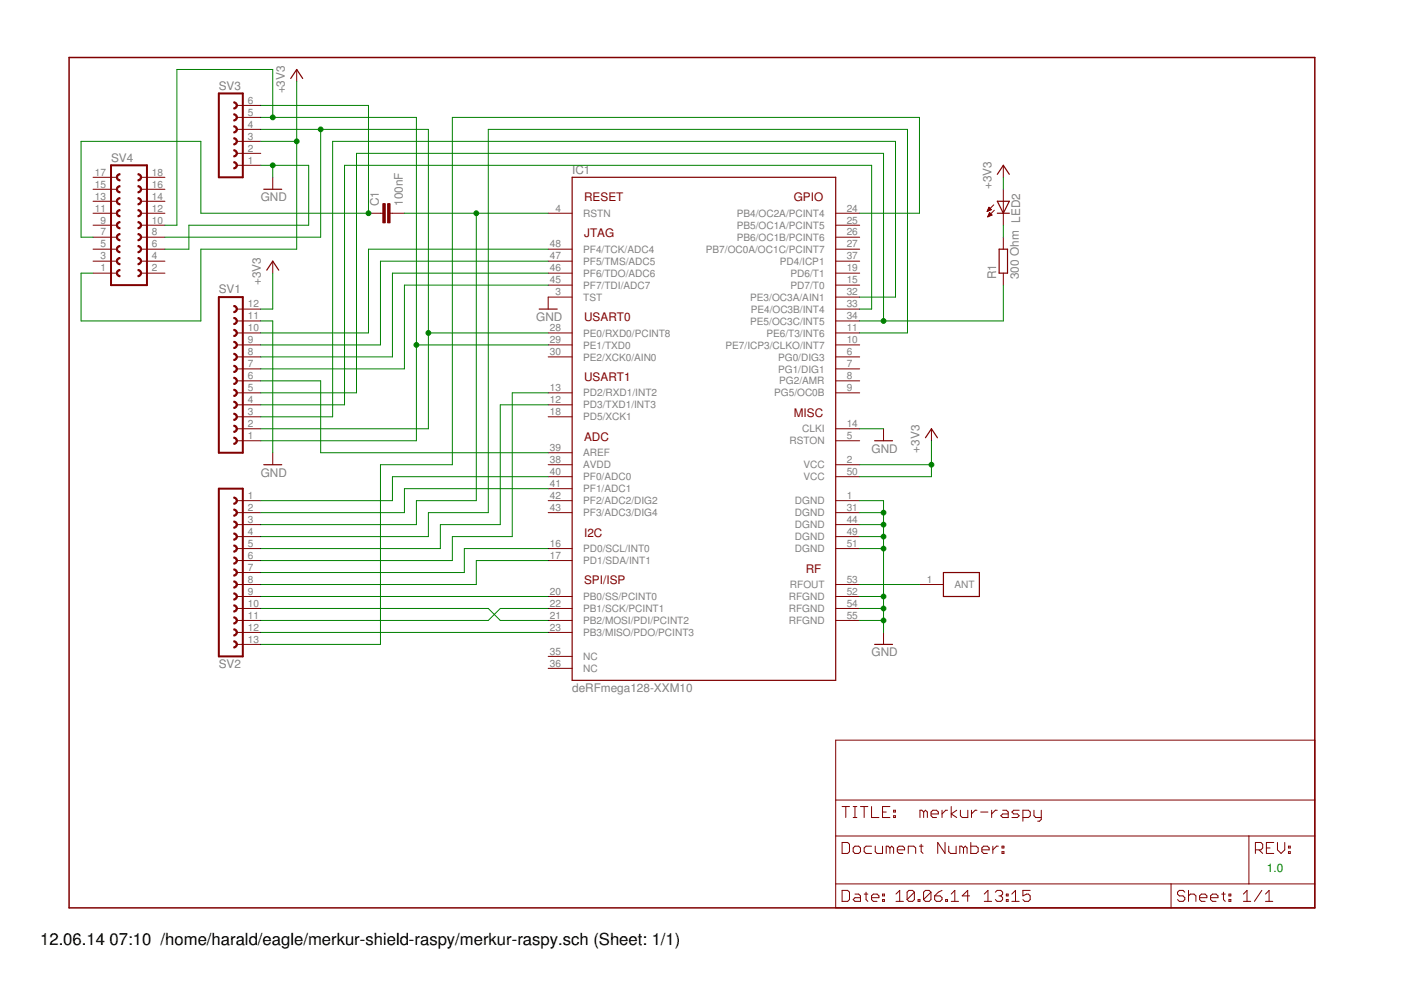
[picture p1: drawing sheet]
<svg xmlns="http://www.w3.org/2000/svg" width="297mm" height="210mm" viewBox="0 0 297 210" stroke-linecap="round" stroke-linejoin="round" font-family="sans-serif">
<path d="M14.6 12.2h264.2v180.3h-264.2z" fill="none" stroke="#800000" stroke-width=".32"/>
<g fill="none" stroke="#800000" stroke-width=".21">
<path d="M62.9 14.7v2.6M19.7 37.6h5.1M29.9 37.6h5.1M50.2 35.1h5.1M50.2 32.5h5.1M50.2 30h5.1M50.2 27.4h5.1M50.2 24.9h5.1M50.2 22.4h5.1M57.8 37.6v2.5M212.7 35.1v2.5M19.7 57.9h5.1"/>
<path d="M19.7 55.4h5.1M19.7 52.8h5.1M19.7 50.3h5.1M19.7 47.8h5.1M19.7 45.2h5.1M19.7 42.7h5.1M19.7 40.1h5.1M29.9 57.9h5.1M29.9 55.4h5.1M29.9 52.8h5.1M29.9 50.3h5.1M29.9 47.8h5.1"/>
<path d="M29.9 45.2h5.1M29.9 42.7h5.1M29.9 40.1h5.1M57.8 55.4v2.5M78.1 45.2h3.1M82.7 45.2h3M116.2 57.9h5.1M116.2 55.4h5.1M116.2 52.8h5.1M116.2 45.2h5.1M177.2 57.9h5.1M177.2 55.4h5.1"/>
<path d="M177.2 52.8h5.1M177.2 50.3h5.1M177.2 47.8h5.1M177.2 45.2h5.1M209.3 44.7h.2M209.4 44.6h.4M209.4 44.5h.7M209.4 46h.1M209.5 44.4h.6M209.5 45.8h.3M209.5 44.3h.5M209.5 45.7h.6"/>
<path d="M209.6 44.1h.3M209.6 45.6h.7M209.7 44h.1M209.7 45.5h.5M209.7 43.9l.5 .5-.9 .4zM209.7 45.3h.4M209.7 45.2h.3M209.8 45.1l-.4 .9M209.8 45.1l.5 .5M209.8 45.1h.1M210.3 45.6l-.9 .4M210.7 43.4l-1.4 1.4"/>
<path d="M210.8 44.6l-1.4 1.4M212.7 40.1v7.7M212.7 50.3v2.5M212.7 57.9v2.6M50.2 73.1h5.1M50.2 70.6h5.1M50.2 68.1h5.1M50.2 65.5h5.1M50.2 78.2h5.1M50.2 75.7h5.1M116.2 73.1h5.1M116.2 70.6h5.1"/>
<path d="M116.2 60.5h5.1M116.2 75.7h5.1M121.3 63h-5.1v2.5M177.2 63h5.1M177.2 73.1h5.1M177.2 70.6h5.1M177.2 68.1h5.1M177.2 65.5h5.1M177.2 60.5h5.1M177.2 78.2h5.1M177.2 75.7h5.1M50.2 83.3h5.1"/>
<path d="M50.2 80.8h5.1M50.2 93.5h5.1M50.2 90.9h5.1M50.2 88.4h5.1M50.2 85.8h5.1M57.8 96v2.5M116.2 98.5h5.1M116.2 83.3h5.1M116.2 96h5.1M116.2 88.4h5.1M116.2 85.8h5.1M177.2 98.5h5.1"/>
<path d="M177.2 83.3h5.1M177.2 80.8h5.1M177.2 93.5h5.1M177.2 90.9h5.1M187.3 90.9v2.6M197.5 90.9v2.6M50.2 113.8h5.1M50.2 111.2h5.1M50.2 108.7h5.1M50.2 106.2h5.1M50.2 116.3h5.1M50.2 118.9h5.1"/>
<path d="M116.2 108.7h5.1M116.2 106.2h5.1M116.2 101.1h5.1M116.2 116.3h5.1M116.2 118.9h5.1M116.2 103.6h5.1M177.2 113.8h5.1M177.2 111.2h5.1M177.2 108.7h5.1M177.2 106.2h5.1M177.2 101.1h5.1M177.2 116.3h5.1"/>
<path d="M50.2 126.5h5.1M50.2 129h5.1M50.2 131.6h5.1M50.2 134.1h5.1M50.2 123.9h5.1M50.2 121.4h5.1M50.2 136.6h5.1M116.2 126.5h5.1M116.2 129h5.1M116.2 131.6h5.1M116.2 134.1h5.1M116.2 139.2h5.1"/>
<path d="M177.2 126.5h5.1M177.2 129h5.1M177.2 131.6h5.1M177.2 123.9h5.1M187.3 134.1v2.5M194.9 123.9h5.1M116.2 141.7h5.1M177.2 156.9h101.6v35.6h-101.6zM177.2 177.2h101.6M177.2 169.6h101.6M178.5 178.6h1.2l.4 .4v1.6l-.4 .4h-1.2zM178.5 171h1.6"/>
<path d="M179.3 171v2.3M180.9 179.8l.4-.4h.8l.3 .4v.8l-.3 .4h-.8l-.4-.4zM180.9 171h.8M180.9 173.3h.8M181.3 171v2.3M182.4 171h1.6M183.2 171v2.3M184.8 171v2.3h1.6M184.8 179.4h-1.2l-.4 .4v.8l.4 .4h1.2M185.6 179.4v1.2l.3 .4h1.2v-1.6M187.1 172.2h.8M188.7 171h-1.6v2.3h1.6"/>
<path d="M188.7 179.8l-.4-.4h-.4v1.6M188.7 179.8l.4-.4 .4 .4v1.2M188.7 179.8v1.2M189.5 173h.3v.3h-.3zM189.5 171.8h.3v.4h-.3zM194.9 179.4h.8M195.3 179v1.6l.4 .4M195.8 172.2l-.3-.4h-.4v1.5M195.8 172.2v1.1M195.8 172.2l.4-.4 .4 .4v1.1M197.4 172.6h1.5v-.4l-.3-.4h-.8l-.4 .4v.8l.4 .3h.8M199.7 171.8v1.5"/>
<path d="M200.4 178.6v2.4l-1.6-2.4v2.4M200.9 171.8h-.4l-.8 .8M201.1 179.4v1.2l.4 .4h1.2v-1.6M201.7 171v2.3M202.8 171.8l-1.1 .8 1.1 .7M203.6 171.8v1.2l.4 .3h1.2v-1.5M204.3 179.8l-.4-.4h-.4v1.6M204.3 179.8v1.2M204.3 179.8l.4-.4 .3 .4v1.2M205.8 178.6v2.4h1.2l.4-.4v-.8l-.4-.4h-1.2M206 171.8v1.5M207.1 171.8h-.3l-.8 .8"/>
<path d="M207.9 172.2h1.6M210.2 171.8v1.5M210.5 179.4v1.6M211.4 171.8h-.4l-.8 .8M211.7 179.4h-.4l-.8 .8M212.4 179.4h.5v.4h-.5zM212.6 171.8h.8l.4 .4v1.1h-1.2l-.4-.3 .4-.4h1.2M216.1 171.8h-1.2l-.4 .4 .4 .4h.8l.4 .4-.4 .3h-1.2M216.9 173.3h1.2l.3-.3v-.8l-.3-.4h-1.2v2.3M219.2 171.8v1.2l.4 .3h1.2M220.8 171.8v1.9l-.4 .4h-.4M264.8 177.2v10.2"/>
<path d="M268.5 179.8h.8M270.1 178.6h-1.6v2.4h1.6M270.8 178.6v1.6l.8 .8 .8-.8v-1.6M273.2 179.4h.4v.4h-.4zM177.2 187.4h101.6M178.5 188.8h1.2l.4 .4v1.5l-.4 .4h-1.2zM181.3 189.6h.8l.3 .3v1.2h-1.1l-.4-.4 .4-.4h1.1M183.2 189.6h.8M183.6 189.2v1.5l.4 .4M184.8 190.3h1.6v-.4l-.5-.3h-.7l-.4 .3v.8l.4 .4h.7M187.1 190.7h.4v.4h-.4zM187.1 189.6h.4v.3h-.4z"/>
<path d="M190 191.1h1.5M190 189.6l.8-.8v2.3M190.2 180.2h1.6v-.4l-.4-.4h-.8l-.4 .4v.8l.4 .4h.8M192.6 181v-1.6h1.1l.4 .4v1.2M193.9 189.2v1.5l-.4 .4h-.8l-.4-.4M193.9 189.2l-.4-.4h-.8l-.4 .4v1.5M193.9 189.2l-1.6 1.5M194.6 190.7h.5v.4h-.5zM197.4 189.2v1.5l-.4 .4h-.8l-.4-.4M197.4 189.2l-.4-.4h-.8l-.4 .4v1.5M197.4 189.2l-1.6 1.5M198.2 189.9h1.1l.4 .4v.4l-.4 .4h-.8l-.3-.4z"/>
<path d="M199.7 188.8l-.8 .4-.7 .7M200.5 190.7h.4v.4h-.4zM201.7 191.1h1.5M201.7 189.6l.7-.8v2.3M205.6 189.9h-1.6l1.2-1.1v2.3M208.2 180.2h1.5v-.4l-.4-.4h-.7l-.4 .4v.8l.4 .4h.7M208.7 191.1h1.5M208.7 189.6l.8-.8v2.3M211 189.2l.4-.4h.8l.4 .4v.4l-.4 .3M211.8 189.9h.4M212.2 189.9l.4 .4v.4l-.4 .4h-.8l-.4-.4M212.4 180.6h.5v.4h-.5z"/>
<path d="M213.4 190.7h.3v.4h-.3zM213.4 189.6h.3v.3h-.3zM214.5 191.1h1.6M214.5 189.6l.8-.8v2.3M218.4 188.8h-1.5v1.1l.8-.3h.3l.4 .3v.8l-.4 .4h-.7l-.4-.4M248.3 187.4v5.1M251.2 189.2l-.4-.4h-.8l-.3 .4v.4l.3 .3h.8l.4 .4v.4l-.4 .4h-.8l-.3-.4M252 189.9l.4-.3h.8l.4 .3v1.2M252 188.8v2.3M254.3 190.3h1.6v-.4l-.4-.3h-.8l-.4 .3v.8l.4 .4h.8M256.7 190.3h1.5v-.4l-.4-.3h-.7l-.4 .3v.8l.4 .4h.7M259 189.6h.8"/>
<path d="M259.4 189.2v1.5l.4 .4M260.6 190.7h.4v.4h-.4zM260.6 189.6h.4v.3h-.4zM263.6 191.1h1.6M263.6 189.6l.8-.8v2.3M266.2 180.2h1.1l.4-.4v-.8l-.4-.4h-1.1v2.4M266.9 180.2l.8 .8M267.5 188.8l-1.5 2.3M268.3 191.1h1.6M268.3 189.6l.8-.8v2.3M273.2 180.6h.4v.4h-.4z"/>
</g>
<g fill="none" stroke="#800000" stroke-width=".25">
<path d="M61.6 16.6l1.3-1.9 1.3 1.9M121.3 37.6h55.9v106.7h-55.9zM211.5 37l1.2-1.9 1.3 1.9M55.9 40.1h3.8M56.6 57.3l1.2-1.9 1.3 1.9M211.5 42.7h2.5l-1.3 2.5zM211.5 45.2h2.5M211.8 52.8h1.8v5.1h-1.8zM114.3 65.5h3.8M55.9 98.5h3.8M185.4 93.5h3.8M196.2 92.8l1.3-1.9 1.3 1.9"/>
<path d="M185.4 136.6h3.8M200 121.4h7.6v5.1h-7.6z"/>
</g>
<path d="M46.4 19.8h5.1v17.8h-5.1zM23.5 35.1h7.7v25.4h-7.7zM46.4 63h5.1v33h-5.1zM46.4 103.6h5.1v35.6h-5.1z" fill="none" stroke="#800000" stroke-width=".42"/>
<g fill="#800000" stroke="#800000" stroke-width=".21">
<path d="M49.6 87.6a.76 .76 0 0 1 .7 .8 .76 .76 0 0 1-.7 .7v-.2a.51 .51 0 0 0 .5-.5 .51 .51 0 0 0-.5-.5z" fill-rule="evenodd"/>
<path d="M49.6 90.1a.76 .76 0 0 1 .7 .8 .76 .76 0 0 1-.7 .8v-.3a.51 .51 0 0 0 .5-.5 .51 .51 0 0 0-.5-.5z" fill-rule="evenodd"/>
<path d="M49.6 92.7a.76 .76 0 0 1 .7 .8 .76 .76 0 0 1-.7 .7v-.2a.51 .51 0 0 0 .5-.5 .51 .51 0 0 0-.5-.6z" fill-rule="evenodd"/>
<path d="M49.6 82.5a.76 .76 0 0 1 .7 .8 .76 .76 0 0 1-.7 .8v-.3a.51 .51 0 0 0 .5-.5 .51 .51 0 0 0-.5-.5z" fill-rule="evenodd"/>
<path d="M49.6 85.1a.76 .76 0 0 1 .7 .7 .76 .76 0 0 1-.7 .8v-.3a.51 .51 0 0 0 .5-.5 .51 .51 0 0 0-.5-.5z" fill-rule="evenodd"/>
<path d="M49.6 74.9a.76 .76 0 0 1 .7 .8 .76 .76 0 0 1-.7 .7v-.2a.51 .51 0 0 0 .5-.5 .51 .51 0 0 0-.5-.5z" fill-rule="evenodd"/>
<path d="M49.6 77.4a.76 .76 0 0 1 .7 .8 .76 .76 0 0 1-.7 .8v-.3a.51 .51 0 0 0 .5-.5 .51 .51 0 0 0-.5-.5z" fill-rule="evenodd"/>
<path d="M49.6 80a.76 .76 0 0 1 .7 .8 .76 .76 0 0 1-.7 .7v-.2a.51 .51 0 0 0 .5-.5 .51 .51 0 0 0-.5-.6z" fill-rule="evenodd"/>
<path d="M49.6 69.8a.76 .76 0 0 1 .7 .8 .76 .76 0 0 1-.7 .8v-.3a.51 .51 0 0 0 .5-.5 .51 .51 0 0 0-.5-.5z" fill-rule="evenodd"/>
<path d="M49.6 72.4a.76 .76 0 0 1 .7 .7 .76 .76 0 0 1-.7 .8v-.3a.51 .51 0 0 0 .5-.5 .51 .51 0 0 0-.5-.5z" fill-rule="evenodd"/>
<path d="M49.6 64.8a.76 .76 0 0 1 .7 .7 .76 .76 0 0 1-.7 .8v-.3a.51 .51 0 0 0 .5-.5 .51 .51 0 0 0-.5-.5z" fill-rule="evenodd"/>
<path d="M49.6 67.3a.75 .75 0 0 1 .7 .8 .75 .75 0 0 1-.7 .7v-.2a.51 .51 0 0 0 .5-.5 .51 .51 0 0 0-.5-.6z" fill-rule="evenodd"/>
<path d="M49.6 110.5a.76 .76 0 0 1 .7 .7 .76 .76 0 0 1-.7 .8v-.3a.51 .51 0 0 0 .5-.5 .51 .51 0 0 0-.5-.5z" fill-rule="evenodd"/>
<path d="M49.6 107.9a.76 .76 0 0 1 .7 .8 .76 .76 0 0 1-.7 .8v-.3a.51 .51 0 0 0 .5-.5 .51 .51 0 0 0-.5-.5z" fill-rule="evenodd"/>
<path d="M49.6 105.4a.76 .76 0 0 1 .7 .8 .76 .76 0 0 1-.7 .7v-.2a.51 .51 0 0 0 .5-.5 .51 .51 0 0 0-.5-.6z" fill-rule="evenodd"/>
<path d="M49.6 115.5a.76 .76 0 0 1 .7 .8 .76 .76 0 0 1-.7 .8v-.3a.51 .51 0 0 0 .5-.5 .51 .51 0 0 0-.5-.5z" fill-rule="evenodd"/>
<path d="M49.6 113a.76 .76 0 0 1 .7 .8 .76 .76 0 0 1-.7 .7v-.2a.51 .51 0 0 0 .5-.5 .51 .51 0 0 0-.5-.5z" fill-rule="evenodd"/>
<path d="M49.6 123.2a.76 .76 0 0 1 .7 .7 .76 .76 0 0 1-.7 .8v-.3a.51 .51 0 0 0 .5-.5 .51 .51 0 0 0-.5-.5z" fill-rule="evenodd"/>
<path d="M49.6 120.6a.76 .76 0 0 1 .7 .8 .76 .76 0 0 1-.7 .8v-.3a.51 .51 0 0 0 .5-.5 .51 .51 0 0 0-.5-.5z" fill-rule="evenodd"/>
<path d="M49.6 118.1a.76 .76 0 0 1 .7 .8 .76 .76 0 0 1-.7 .7v-.2a.51 .51 0 0 0 .5-.5 .51 .51 0 0 0-.5-.6z" fill-rule="evenodd"/>
<path d="M49.6 128.2a.76 .76 0 0 1 .7 .8 .76 .76 0 0 1-.7 .8v-.3a.51 .51 0 0 0 .5-.5 .51 .51 0 0 0-.5-.5z" fill-rule="evenodd"/>
<path d="M49.6 125.7a.76 .76 0 0 1 .7 .8 .76 .76 0 0 1-.7 .7v-.2a.51 .51 0 0 0 .5-.5 .51 .51 0 0 0-.5-.5z" fill-rule="evenodd"/>
<path d="M49.6 135.9a.76 .76 0 0 1 .7 .7 .76 .76 0 0 1-.7 .8v-.3a.51 .51 0 0 0 .5-.5 .51 .51 0 0 0-.5-.5z" fill-rule="evenodd"/>
<path d="M49.6 133.3a.76 .76 0 0 1 .7 .8 .76 .76 0 0 1-.7 .8v-.3a.51 .51 0 0 0 .5-.5 .51 .51 0 0 0-.5-.5z" fill-rule="evenodd"/>
<path d="M49.6 130.8a.76 .76 0 0 1 .7 .8 .76 .76 0 0 1-.7 .7v-.2a.51 .51 0 0 0 .5-.5 .51 .51 0 0 0-.5-.6z" fill-rule="evenodd"/>
<path d="M49.6 29.2a.76 .76 0 0 1 .7 .8 .76 .76 0 0 1-.7 .7v-.2a.51 .51 0 0 0 .5-.5 .51 .51 0 0 0-.5-.5z" fill-rule="evenodd"/>
<path d="M49.6 31.7a.76 .76 0 0 1 .7 .8 .76 .76 0 0 1-.7 .8v-.3a.51 .51 0 0 0 .5-.5 .51 .51 0 0 0-.5-.5z" fill-rule="evenodd"/>
<path d="M49.6 34.3a.76 .76 0 0 1 .7 .8 .76 .76 0 0 1-.7 .7v-.2a.51 .51 0 0 0 .5-.5 .51 .51 0 0 0-.5-.6z" fill-rule="evenodd"/>
<path d="M49.6 24.1a.76 .76 0 0 1 .7 .8 .76 .76 0 0 1-.7 .8v-.3a.51 .51 0 0 0 .5-.5 .51 .51 0 0 0-.5-.5z" fill-rule="evenodd"/>
<path d="M49.6 26.7a.76 .76 0 0 1 .7 .7 .76 .76 0 0 1-.7 .8v-.3a.51 .51 0 0 0 .5-.5 .51 .51 0 0 0-.5-.5z" fill-rule="evenodd"/>
<path d="M49.6 21.6a.76 .76 0 0 1 .7 .8 .76 .76 0 0 1-.7 .7v-.2a.51 .51 0 0 0 .5-.5 .51 .51 0 0 0-.5-.6z" fill-rule="evenodd"/>
<path d="M24.9 52.3l.5-.2v.2a.51 .51 0 0 0-.5 .5 .51 .51 0 0 0 .5 .5v.3a.77 .77 0 0 1-.7-.5 .77 .77 0 0 1 .2-.8z" fill-rule="evenodd"/>
<path d="M24.9 54.8l.5-.2v.3a.51 .51 0 0 0-.5 .5 .51 .51 0 0 0 .5 .5v.2a.77 .77 0 0 1-.7-.4 .77 .77 0 0 1 .2-.9z" fill-rule="evenodd"/>
<path d="M24.9 57.4l.5-.3v.3a.51 .51 0 0 0-.5 .5 .51 .51 0 0 0 .5 .5v.3a.77 .77 0 0 1-.7-.5 .77 .77 0 0 1 .2-.8z" fill-rule="evenodd"/>
<path d="M29.3 52.1a.76 .76 0 0 1 .7 .7 .76 .76 0 0 1-.7 .8v-.3a.51 .51 0 0 0 .5-.5 .51 .51 0 0 0-.5-.5z" fill-rule="evenodd"/>
<path d="M29.3 54.6a.76 .76 0 0 1 .7 .8 .76 .76 0 0 1-.7 .7v-.2a.51 .51 0 0 0 .5-.5 .51 .51 0 0 0-.5-.5z" fill-rule="evenodd"/>
<path d="M29.3 57.1a.76 .76 0 0 1 .7 .8 .76 .76 0 0 1-.7 .8v-.3a.51 .51 0 0 0 .5-.5 .51 .51 0 0 0-.5-.5z" fill-rule="evenodd"/>
<path d="M24.9 47.2l.5-.2v.2a.51 .51 0 0 0-.5 .6 .51 .51 0 0 0 .5 .5v.2a.77 .77 0 0 1-.7-.5 .77 .77 0 0 1 .2-.8z" fill-rule="evenodd"/>
<path d="M24.9 49.7l.5-.2v.3a.51 .51 0 0 0-.5 .5 .51 .51 0 0 0 .5 .5v.3a.77 .77 0 0 1-.7-.5 .77 .77 0 0 1 .2-.9z" fill-rule="evenodd"/>
<path d="M29.3 47a.76 .76 0 0 1 .7 .8 .76 .76 0 0 1-.7 .7v-.2a.51 .51 0 0 0 .5-.5 .51 .51 0 0 0-.5-.6z" fill-rule="evenodd"/>
<path d="M29.3 49.5a.76 .76 0 0 1 .7 .8 .76 .76 0 0 1-.7 .8v-.3a.51 .51 0 0 0 .5-.5 .51 .51 0 0 0-.5-.5z" fill-rule="evenodd"/>
<path d="M24.9 39.6l.5-.2v.2a.51 .51 0 0 0-.5 .5 .51 .51 0 0 0 .5 .5v.3a.77 .77 0 0 1-.7-.5 .77 .77 0 0 1 .2-.8z" fill-rule="evenodd"/>
<path d="M24.9 42.1l.5-.2v.3a.51 .51 0 0 0-.5 .5 .51 .51 0 0 0 .5 .5v.2a.77 .77 0 0 1-.7-.4 .77 .77 0 0 1 .2-.9z" fill-rule="evenodd"/>
<path d="M24.9 44.7l.5-.3v.3a.51 .51 0 0 0-.5 .5 .51 .51 0 0 0 .5 .5v.3a.77 .77 0 0 1-.7-.5 .77 .77 0 0 1 .2-.8z" fill-rule="evenodd"/>
<path d="M29.3 39.4a.76 .76 0 0 1 .7 .7 .76 .76 0 0 1-.7 .8v-.3a.51 .51 0 0 0 .5-.5 .51 .51 0 0 0-.5-.5z" fill-rule="evenodd"/>
<path d="M29.3 41.9a.76 .76 0 0 1 .7 .8 .76 .76 0 0 1-.7 .7v-.2a.51 .51 0 0 0 .5-.5 .51 .51 0 0 0-.5-.5z" fill-rule="evenodd"/>
<path d="M29.3 44.4a.76 .76 0 0 1 .7 .8 .76 .76 0 0 1-.7 .8v-.3a.51 .51 0 0 0 .5-.5 .51 .51 0 0 0-.5-.5z" fill-rule="evenodd"/>
<path d="M24.9 37l.5-.2v.3a.51 .51 0 0 0-.5 .5 .51 .51 0 0 0 .5 .5v.3a.77 .77 0 0 1-.7-.5 .77 .77 0 0 1 .2-.9z" fill-rule="evenodd"/>
<path d="M29.3 36.8a.76 .76 0 0 1 .7 .8 .76 .76 0 0 1-.7 .8v-.3a.51 .51 0 0 0 .5-.5 .51 .51 0 0 0-.5-.5z" fill-rule="evenodd"/>
</g>
<g fill="#800000" stroke="#800000" stroke-width=".21">
<path d="M82.2 43.2h.5v4h-.5z"/>
<path d="M81.2 43.2h.5v4h-.5z"/>
</g>
<g fill="none" stroke="#008000" stroke-width=".21">
<path d="M62.9 17.3v35.5h-20.3v15.3h-25.4v-10.2h2.5M55.3 35.1h10.1v12.7h-25.4v5h-5M55.3 27.4h35.5v63.5h-35.5M55.3 22.4h22.8v22.8h-35.5v-15.2h-25.4v20.3h2.5M55.3 24.9h33v68.6h-33M55.3 30h7.6M57.8 24.9v-10.2h-20.3v33.1h-2.5M57.8 35.1v2.5M68 27.4v22.9h-33M212.7 37.6v2.5M57.8 57.9v7.6h-2.5M85.7 45.2h30.5"/>
<path d="M101 45.2v61h-12.7v5h-33M116.2 52.8h-38.1v17.8h-22.8M116.2 55.4h-35.5v17.7h-25.4M116.2 57.9h-33v17.8h-27.9M182.3 45.2h12.6v-20.3h-99v73.6h-15.2v38.1h-25.4M212.7 47.8v2.5M55.3 68.1h2.5v27.9M88.3 73.1h27.9M90.8 70.6h25.4M116.2 60.5h-30.5v17.7h-30.4M182.3 65.5h2.5v-30.4h-111.8v50.7h-17.7M182.3 70.6h10.1v-43.2h-88.9v81.3h-12.7v5.1h-35.5"/>
<path d="M182.3 63h7.6v-33h-119.4v58.4h-15.2M187.3 68.1v-35.6h-111.7v50.8h-20.3M212.7 60.5v7.6h-30.4M55.3 80.8h12.7v15.2h48.2M116.2 85.8h-10.1v25.4h-12.7v5.1h-38.1M116.2 83.3h-7.6v30.5h-12.7v5.1h-40.6M182.3 90.9h5M182.3 98.5h15.2M197.5 93.5v7.6h-15.2M116.2 116.3h-17.8v5.1h-43.1M116.2 101.1h-33v5.1h-27.9M116.2 103.6h-30.5v5.1h-30.4"/>
<path d="M116.2 118.9h-15.2v5h-45.7M182.3 106.2h5v27.9M182.3 116.3h5M182.3 113.8h5M182.3 111.2h5M182.3 108.7h5M55.3 126.5h60.9M55.3 129h48.2l2.6 2.6h10.1M55.3 134.1h60.9M116.2 129h-10.1l-2.6 2.6h-48.2M182.3 126.5h5M182.3 129h5"/>
<path d="M182.3 131.6h5M182.3 123.9h12.6"/>
</g>
<g fill="#008000" stroke="#008000" stroke-width=".21">
<circle cx="57.8" cy="35.1" r=".51"/>
<circle cx="187.3" cy="129" r=".51"/>
<circle cx="187.3" cy="131.6" r=".51"/>
<circle cx="187.3" cy="126.5" r=".51"/>
<circle cx="187.3" cy="116.3" r=".51"/>
<circle cx="187.3" cy="113.8" r=".51"/>
<circle cx="187.3" cy="111.2" r=".51"/>
<circle cx="187.3" cy="108.7" r=".51"/>
<circle cx="90.8" cy="70.6" r=".51"/>
<circle cx="68" cy="27.4" r=".51"/>
<circle cx="88.3" cy="73.1" r=".51"/>
<circle cx="57.8" cy="24.9" r=".51"/>
<circle cx="197.5" cy="98.5" r=".51"/>
<circle cx="62.9" cy="30" r=".51"/>
<circle cx="187.3" cy="68.1" r=".51"/>
<circle cx="101" cy="45.2" r=".51"/>
<circle cx="78.1" cy="45.2" r=".51"/>
</g>
<g font-size="3.5">
<text x="8.5" y="200.4">12.06.14</text>
<text x="23.2" y="200.4">07:10 /home/harald/eagle/merkur-shield-raspy/merkur-raspy.sch (Sheet: 1/1)</text>
</g>
<g font-size="2.5" fill="#808080">
<text x="46.4" y="19.1">SV3</text>
<text x="60.4" y="19.8" transform="rotate(-90 60.4 19.8)">+3V3</text>
<text x="23.5" y="34.3">SV4</text>
<text x="121.3" y="36.8">IC1</text>
<text x="210.2" y="40.1" transform="rotate(-90 210.2 40.1)">+3V3</text>
<text x="55.3" y="42.7">GND</text>
<text x="80.3" y="43.7" transform="rotate(-90 80.3 43.7)">C1</text>
<text x="85.4" y="43.7" transform="rotate(-90 85.4 43.7)">100nF</text>
<text x="211.2" y="59.2" transform="rotate(-90 211.2 59.2)">R1</text>
<text x="216" y="59.2" transform="rotate(-90 216 59.2)">300 Ohm LED2</text>
<text x="46.4" y="62.2">SV1</text>
<text x="55.3" y="60.4" transform="rotate(-90 55.3 60.4)">+3V3</text>
<text x="113.7" y="68.1">GND</text>
<text x="184.8" y="96">GND</text>
<text x="195" y="96" transform="rotate(-90 195 96)">+3V3</text>
<text x="55.3" y="101.1">GND</text>
<text x="46.4" y="141.7">SV2</text>
<text x="184.8" y="139.2">GND</text>
<text x="121.3" y="146.8">deRFmega128-XXM10</text>
</g>
<g font-size="2.5" fill="#800000">
<text x="123.8" y="42.7">RESET</text>
<text x="168.3" y="42.7">GPIO</text>
<text x="123.8" y="50.3">JTAG</text>
<text x="123.8" y="68.1">USART0</text>
<text x="123.8" y="80.8">USART1</text>
<text x="168.3" y="88.4">MISC</text>
<text x="123.8" y="93.5">ADC</text>
<text x="123.8" y="113.8">I2C</text>
<text x="123.8" y="123.9">SPI/ISP</text>
<text x="170.8" y="121.4">RF</text>
</g>
<text font-size="2.5" fill="#008000" x="268.6" y="184.9">1.0</text>
<g font-size="2.1" fill="#808080">
<text x="52.5" y="22">6</text>
<text x="52.5" y="29.6">3</text>
<text x="52.5" y="27.1">4</text>
<text x="52.5" y="24.5">5</text>
<text x="52.5" y="34.7">1</text>
<text x="52.5" y="32.2">2</text>
<text x="20.1" y="39.8">15</text>
<text x="20.1" y="37.2">17</text>
<text x="32.2" y="39.8">16</text>
<text x="32.2" y="37.2">18</text>
<text x="20.1" y="44.9">11</text>
<text x="20.1" y="42.3">13</text>
<text x="21.3" y="47.4">9</text>
<text x="32.2" y="47.4">10</text>
<text x="32.2" y="44.9">12</text>
<text x="32.2" y="42.3">14</text>
<text x="117.8" y="44.9">4</text>
<text x="123.6" y="46">RSTN</text>
<text x="156.2" y="46">PB4/OC2A/PCINT4</text>
<text x="179.5" y="47.4">25</text>
<text x="179.5" y="44.9">24</text>
<text x="21.3" y="52.5">5</text>
<text x="21.3" y="49.9">7</text>
<text x="32.2" y="52.5">6</text>
<text x="32.2" y="49.9">8</text>
<text x="116.6" y="52.5">48</text>
<text x="123.6" y="53.6">PF4/TCK/ADC4</text>
<text x="149.7" y="53.6">PB7/OC0A/OC1C/PCINT7</text>
<text x="156.2" y="51">PB6/OC1B/PCINT6</text>
<text x="156.2" y="48.5">PB5/OC1A/PCINT5</text>
<text x="179.5" y="52.5">27</text>
<text x="179.5" y="49.9">26</text>
<text x="21.3" y="57.5">1</text>
<text x="21.3" y="55">3</text>
<text x="32.2" y="57.5">2</text>
<text x="32.2" y="55">4</text>
<text x="116.6" y="57.5">46</text>
<text x="116.6" y="55">47</text>
<text x="123.6" y="58.7">PF6/TDO/ADC6</text>
<text x="123.6" y="56.1">PF5/TMS/ADC5</text>
<text x="165.3" y="56.1">PD4/ICP1</text>
<text x="167.6" y="58.7">PD6/T1</text>
<text x="179.5" y="57.5">19</text>
<text x="179.5" y="55">37</text>
<text x="52.5" y="65.2">12</text>
<text x="116.6" y="60.1">45</text>
<text x="117.8" y="62.6">3</text>
<text x="123.6" y="63.7">TST</text>
<text x="123.6" y="61.2">PF7/TDI/ADC7</text>
<text x="159.1" y="63.7">PE3/OC3A/AIN1</text>
<text x="167.6" y="61.2">PD7/T0</text>
<text x="179.5" y="65.2">33</text>
<text x="179.5" y="62.6">32</text>
<text x="179.5" y="60.1">15</text>
<text x="52.5" y="70.2">10</text>
<text x="52.5" y="67.7">11</text>
<text x="116.6" y="70.2">28</text>
<text x="123.6" y="71.4">PE0/RXD0/PCINT8</text>
<text x="159.1" y="68.8">PE5/OC3C/INT5</text>
<text x="159.2" y="66.3">PE4/OC3B/INT4</text>
<text x="162.5" y="71.4">PE6/T3/INT6</text>
<text x="179.5" y="70.2">11</text>
<text x="179.5" y="67.7">34</text>
<text x="52.5" y="77.9">7</text>
<text x="52.5" y="75.3">8</text>
<text x="52.5" y="72.8">9</text>
<text x="116.6" y="75.3">30</text>
<text x="116.6" y="72.8">29</text>
<text x="123.6" y="76.4">PE2/XCK0/AIN0</text>
<text x="123.6" y="73.9">PE1/TXD0</text>
<text x="153.8" y="73.9">PE7/ICP3/CLKO/INT7</text>
<text x="165" y="76.4">PG0/DIG3</text>
<text x="179.5" y="72.8">10</text>
<text x="179.5" y="77.9">7</text>
<text x="179.5" y="75.3">6</text>
<text x="52.5" y="82.9">5</text>
<text x="52.5" y="80.4">6</text>
<text x="116.6" y="82.9">13</text>
<text x="165" y="79">PG1/DIG1</text>
<text x="165.2" y="81.5">PG2/AMR</text>
<text x="179.5" y="82.9">9</text>
<text x="179.5" y="80.4">8</text>
<text x="52.5" y="88">3</text>
<text x="52.5" y="85.5">4</text>
<text x="116.6" y="88">18</text>
<text x="116.6" y="85.5">12</text>
<text x="123.6" y="89.1">PD5/XCK1</text>
<text x="123.6" y="86.6">PD3/TXD1/INT3</text>
<text x="123.6" y="84.1">PD2/RXD1/INT2</text>
<text x="164.2" y="84.1">PG5/OC0B</text>
<text x="52.5" y="93.1">1</text>
<text x="52.5" y="90.6">2</text>
<text x="116.6" y="95.6">39</text>
<text x="167.4" y="94.2">RSTON</text>
<text x="170.1" y="91.7">CLKI</text>
<text x="179.5" y="93.1">5</text>
<text x="179.5" y="90.6">14</text>
<text x="116.6" y="100.7">40</text>
<text x="116.6" y="98.2">38</text>
<text x="123.6" y="101.8">PF0/ADC0</text>
<text x="123.6" y="96.8">AREF</text>
<text x="123.6" y="99.3">AVDD</text>
<text x="170.3" y="101.8">VCC</text>
<text x="170.3" y="99.3">VCC</text>
<text x="179.5" y="100.7">50</text>
<text x="179.5" y="98.2">2</text>
<text x="52.5" y="105.8">1</text>
<text x="116.6" y="103.3">41</text>
<text x="116.6" y="105.8">42</text>
<text x="123.6" y="104.4">PF1/ADC1</text>
<text x="123.6" y="106.9">PF2/ADC2/DIG2</text>
<text x="168.6" y="106.9">DGND</text>
<text x="179.5" y="105.8">1</text>
<text x="52.5" y="108.3">2</text>
<text x="52.5" y="110.9">3</text>
<text x="52.5" y="113.4">4</text>
<text x="116.6" y="108.3">43</text>
<text x="123.6" y="109.5">PF3/ADC3/DIG4</text>
<text x="168.6" y="112">DGND</text>
<text x="168.6" y="109.5">DGND</text>
<text x="179.5" y="113.4">49</text>
<text x="179.5" y="110.9">44</text>
<text x="179.5" y="108.3">31</text>
<text x="52.5" y="116">5</text>
<text x="52.5" y="118.5">6</text>
<text x="116.6" y="116">16</text>
<text x="116.6" y="118.5">17</text>
<text x="123.6" y="117.1">PD0/SCL/INT0</text>
<text x="123.6" y="119.6">PD1/SDA/INT1</text>
<text x="168.6" y="114.5">DGND</text>
<text x="168.6" y="117.1">DGND</text>
<text x="179.5" y="116">51</text>
<text x="52.5" y="121">7</text>
<text x="52.5" y="123.6">8</text>
<text x="167.5" y="124.7">RFOUT</text>
<text x="179.5" y="123.6">53</text>
<text x="196.5" y="123.6">1</text>
<text x="202.4" y="124.7">ANT</text>
<text x="52.5" y="126.1">9</text>
<text x="52.5" y="128.7">10</text>
<text x="52.5" y="131.2">11</text>
<text x="116.6" y="126.1">20</text>
<text x="116.6" y="128.7">22</text>
<text x="116.6" y="131.2">21</text>
<text x="123.6" y="127.2">PB0/SS/PCINT0</text>
<text x="123.6" y="129.8">PB1/SCK/PCINT1</text>
<text x="167.2" y="127.2">RFGND</text>
<text x="167.2" y="129.8">RFGND</text>
<text x="179.5" y="126.1">52</text>
<text x="179.5" y="128.7">54</text>
<text x="179.5" y="131.2">55</text>
<text x="52.5" y="133.7">12</text>
<text x="52.5" y="136.3">13</text>
<text x="116.6" y="133.7">23</text>
<text x="123.6" y="132.3">PB2/MOSI/PDI/PCINT2</text>
<text x="123.6" y="134.8">PB3/MISO/PDO/PCINT3</text>
<text x="167.2" y="132.3">RFGND</text>
<text x="116.6" y="141.3">36</text>
<text x="116.6" y="138.8">35</text>
<text x="123.6" y="142.5">NC</text>
<text x="123.6" y="139.9">NC</text>
</g>
</svg>
